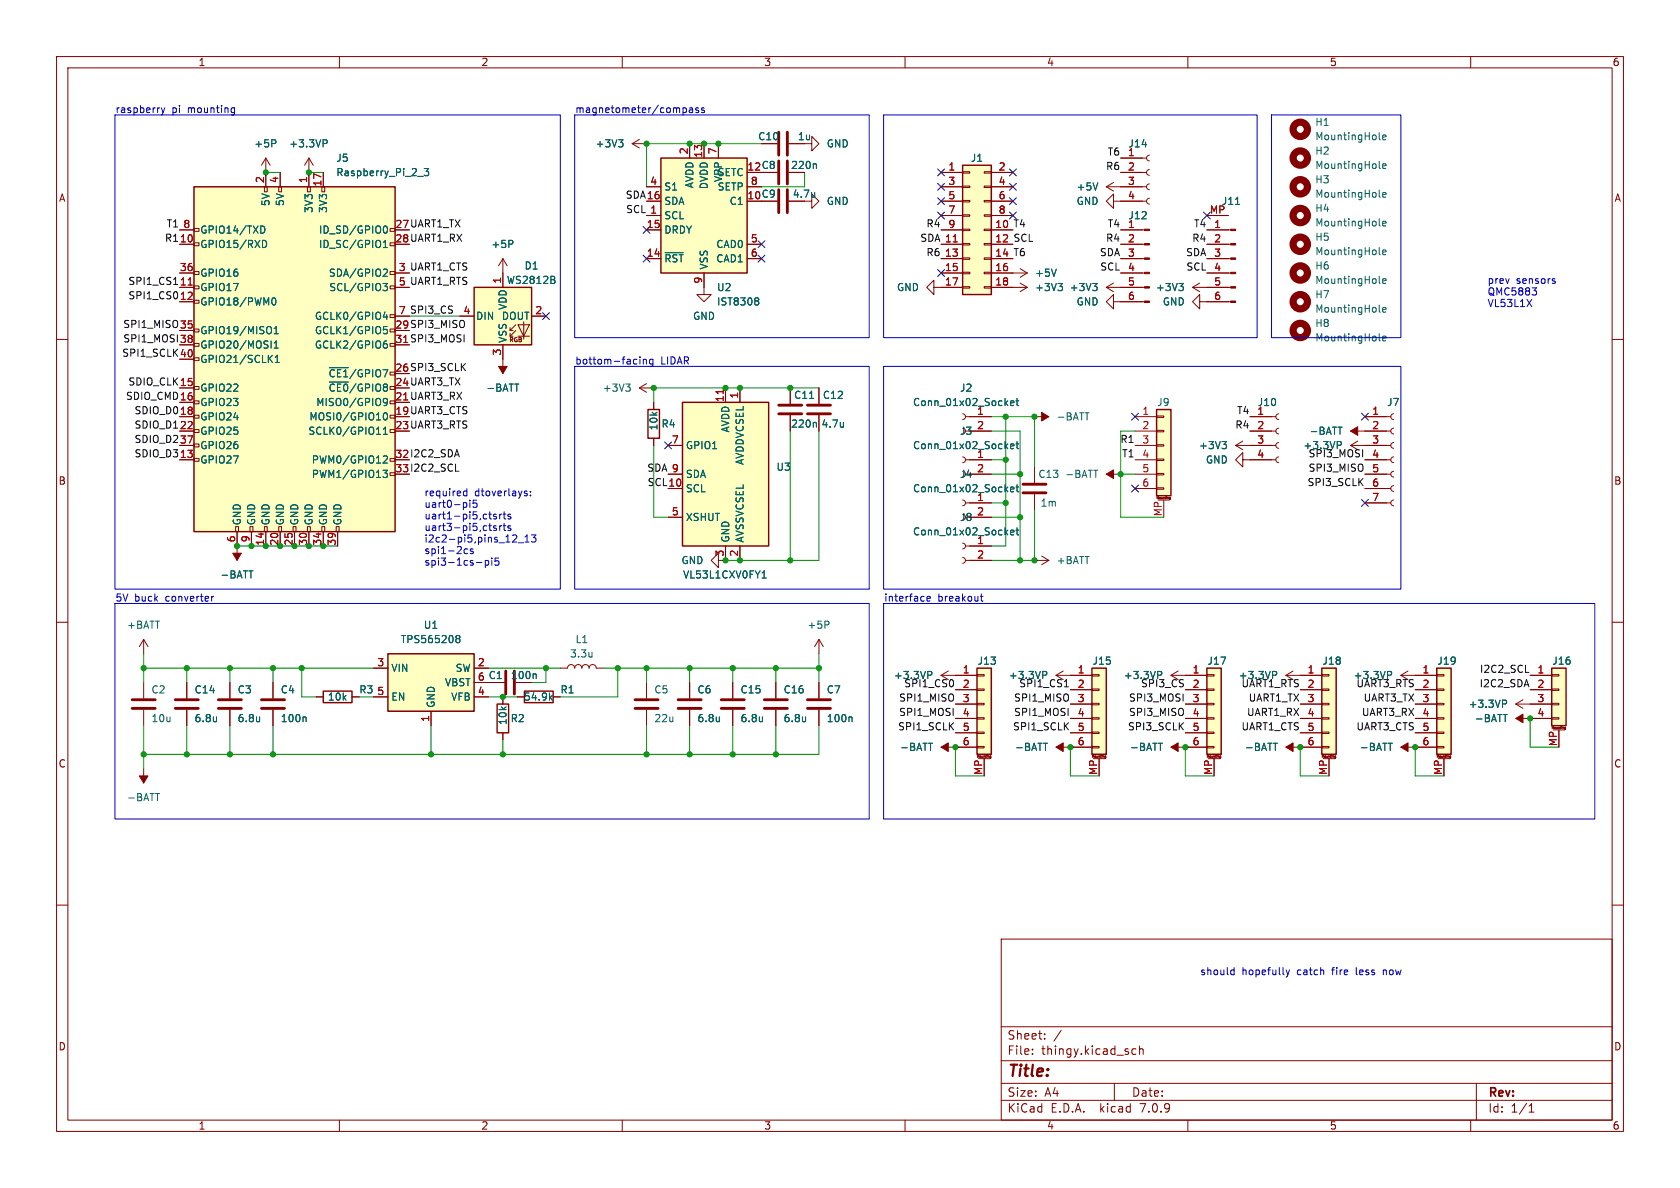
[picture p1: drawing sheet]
<svg xmlns="http://www.w3.org/2000/svg" width="297mm" height="210mm" viewBox="0 0 297 210" stroke-linecap="round" stroke-linejoin="round" font-family="sans-serif">
<g fill="none" stroke="#840000" stroke-width=".18">
<path d="M10 10h277v190h-277zM12 12h273v186h-273zM60 10v2M110 10v2M160 10v2M210 10v2M260 10v2M46.7 33h.5v.9h-.5zM47 27.9l-.8 1.3M47 27.9v5.1M47 27.9l.8 1.3M49.3 33h.5v.9h-.5z"/>
<path d="M49.5 30.5v2.5M54.4 33h.5v.9h-.5zM54.6 27.9v5.1M54.6 27.9l-.8 1.3M54.6 27.9l.8 1.3M56.9 33h.5v.9h-.5zM57.1 30.5v2.5M111.8 25.4l1.2 .8M111.8 25.4h2.5M113 24.6l-1.2 .8M114.3 33h2.5M114.3 38.1h2.5"/>
<path d="M114.3 35.6h2.5M121.9 25.4v2.5M124.5 25.4v2.5M127 25.4v2.5M132.1 33h2.5M134.6 35.6h2.8M134.6 30.5h2.8M139.4 35.6h4.1v-1.3l1.3 1.3-1.3 1.2v-1.2M139.4 25.4h4.1v-1.3l1.3 1.3-1.3 1.3v-1.3M166.4 33h3.8M166.4 38.1h3.8M166.4 35.6h3.8"/>
<path d="M166.4 30.5h3.8M170.2 38h1.2v.2h-1.2zM170.2 35.4h1.2v.3h-1.2zM170.2 32.9h1.2v.2h-1.2zM170.2 30.4h1.2v.2h-1.2zM174 38h1.3v.2h-1.3zM174 35.4h1.3v.3h-1.3zM174 32.9h1.3v.2h-1.3zM174 30.4h1.3v.2h-1.3zM175.3 33h3.8M175.3 38.1h3.8M175.3 35.6h3.8"/>
<path d="M175.3 30.5h3.8M195.6 33l1.2 .8M195.6 33h7.1M196.8 35.6v-1.3l-1.2 1.3 1.2 1.2v-1.2h5.9M196.8 32.3l-1.2 .7M198.1 30.5h4.6M198.1 27.9h4.6M203.2 35.1l-.3 .1-.2 .3 .1 .4 .4 .2M203.2 32.5l-.3 .1-.2 .4 .1 .4 .4 .1M203.2 30l-.3 .1-.2 .4 .1 .3 .4 .2M203.2 27.4l-.3 .2-.2 .3 .1 .4 .4 .1M213.4 38.1h3.8"/>
<path d="M10 60h2M31.7 40.6h2.6M31.7 43.2h2.6M31.7 50.8h2.6M31.7 53.3h2.6M31.7 48.3h2.6M31.7 58.4h2.6M34.3 58.2h.9v.5h-.9zM34.3 53.1h.9v.5h-.9zM34.3 50.5h.9v.6h-.9zM34.3 48h.9v.5h-.9zM34.3 42.9h.9v.5h-.9z"/>
<path d="M34.3 40.4h.9v.5h-.9zM69 58.2h.8v.5h-.8zM69 55.6h.8v.5h-.8zM69 50.5h.8v.6h-.8zM69 48h.8v.5h-.8zM69 42.9h.8v.5h-.8zM69 40.4h.8v.5h-.8zM69.8 50.8h2.6M69.8 48.3h2.6M69.8 55.9h2.6M81.3 55.9h2.5M88.9 45.7v5.1"/>
<path d="M88.9 45.7l-.8 1.3M88.9 45.7l.8 1.3M90.2 58.4h.5M90.2 59.4h.5M91.2 58.4l-1 1v-.5M91.2 57.4l-1 1v-.5M91.6 57.4h2l-1 2zM91.6 59.4h2M92.6 56.9v3M94 55.9h2.5M114.3 45.7h2.5M114.3 40.6h2.5"/>
<path d="M124.5 48.3v3.8h1.2l-1.2 1.2-1.3-1.2h1.3M132.1 45.7h2.5M132.1 43.2h2.5M165.1 50.8v-1.3l-1.3 1.3 1.3 1.3v-1.3h5.1M166.4 45.7h3.8M166.4 40.6h3.8M166.4 43.2h3.8M166.4 48.3h3.8M170.2 50.7h1.2v.2h-1.2zM170.2 48.1h1.2v.3h-1.2zM170.2 45.6h1.2v.2h-1.2zM170.2 43.1h1.2v.2h-1.2z"/>
<path d="M170.2 40.5h1.2v.3h-1.2zM174 50.7h1.3v.2h-1.3zM174 48.1h1.3v.3h-1.3zM174 45.6h1.3v.2h-1.3zM174 43.1h1.3v.2h-1.3zM174 40.5h1.3v.3h-1.3zM175.3 45.7h3.8M175.3 40.6h3.8M175.3 43.2h3.8M175.3 50.8h6.3M175.3 48.3h6.3M180.3 47.5l1.3 .8"/>
<path d="M180.3 50l1.3 .8M181.6 48.3l-1.3 .7M181.6 50.8l-1.3 .8M195.6 50.8h6.7M195.6 50.8l1.2 .8M196.8 53.3v-1.2l-1.2 1.2 1.2 1.3v-1.3h5.5M196.8 50l-1.2 .8M198.1 45.7h4.2M198.1 40.6h4.2M198.1 43.2h4.2M198.1 48.3h4.2M210.8 50.8h6.8"/>
<path d="M210.8 50.8l1.3 .8M212.1 53.3v-1.2l-1.3 1.2 1.3 1.3v-1.3h5.5M212.1 50l-1.3 .8M213.4 45.7h4.2M213.4 40.6h4.2M213.4 43.2h4.2M213.4 48.3h4.2M285 60h2M31.7 78.7h2.6M31.7 68.6h2.6M31.7 76.2h2.6M31.7 71.1h2.6"/>
<path d="M31.7 73.7h2.6M31.7 61h2.6M31.7 63.5h2.6M34.3 78.5h.9v.5h-.9zM34.3 75.9h.9v.6h-.9zM34.3 73.4h.9v.5h-.9zM34.3 70.9h.9v.5h-.9zM34.3 68.3h.9v.5h-.9zM34.3 63.2h.9v.6h-.9zM34.3 60.7h.9v.5h-.9zM69 75.9h.8v.6h-.8zM69 73.4h.8v.5h-.8z"/>
<path d="M69 70.9h.8v.5h-.8zM69 60.7h.8v.5h-.8zM88.9 61v5M113 68.6l1.3 .7M113 68.6h2.6M114.3 67.8l-1.3 .8M115.6 71.1v1.3M115.6 77.5v1.2M118.1 78.7h2.5M128.3 68.6v2.5M130.8 68.6v2.5M139.7 68.6v2.8"/>
<path d="M139.7 73.4v2.8M144.8 68.6v2.8M144.8 73.4v2.8M170.2 73.2l.3 .1 .2 .4-.2 .3-.3 .2M170.7 73.7h4.6M171.4 76.2h3.9M182.9 73.7h2.5M200.7 78.7h3.8M200.7 76.2h3.8M200.7 73.7h3.8M204.5 78.6h1.2v.3h-1.2zM204.5 76.1h1.2v.2h-1.2z"/>
<path d="M204.5 73.5h1.2v.3h-1.2zM218.4 78.7h7.2M218.4 78.7l1.3 .8M219.7 78l-1.3 .7M221 76.2h4.6M221 73.7h4.6M226.1 78.2l-.4 .2-.1 .3 .1 .4 .4 .1M226.1 75.7l-.4 .1-.1 .4 .1 .4 .4 .1M226.1 73.2l-.4 .1-.1 .3 .1 .4 .4 .2M238.8 78.7h7.1M238.8 76.2h7.1M238.8 78.7l1.2 .8"/>
<path d="M240 78l-1.2 .7M241.3 73.7h4.6M246.4 78.2l-.4 .2-.1 .3 .1 .4 .4 .1M246.4 75.7l-.4 .1-.1 .4 .1 .4 .4 .1M246.4 73.2l-.4 .1-.1 .3 .1 .4 .4 .2M31.7 81.3h2.6M34.3 81h.9v.5h-.9zM41.7 93.1h.5v.9h-.5zM41.9 94v5.1M44.2 93.1h.5v.9h-.5zM44.4 94v2.5M46.7 93.1h.5v.9h-.5z"/>
<path d="M47 94v2.5M49.3 93.1h.5v.9h-.5zM49.5 94v2.5M51.8 93.1h.5v.9h-.5zM52.1 94v2.5M54.4 93.1h.5v.9h-.5zM54.6 94v2.5M56.9 93.1h.5v.9h-.5zM57.1 94v2.5M59.4 93.1h.5v.9h-.5zM59.7 94v2.5M69 83.6h.8v.5h-.8z"/>
<path d="M69 81h.8v.5h-.8zM118.1 86.4h2.5M118.1 91.4h2.5M118.1 83.8h2.5M128.3 96.5v2.6h-1.3v1.2l-1.3-1.2 1.3-1.3v1.3M130.8 96.5v2.6M170.2 98.6l.3 .1 .2 .4-.2 .3-.3 .2M170.2 96l.3 .2 .2 .3-.2 .4-.3 .1M170.2 80.8l.3 .1 .2 .4-.2 .4-.3 .1M170.2 88.4l.3 .1 .2 .4-.2 .4-.3 .1M170.7 81.3h4.6M170.7 99.1h4.6"/>
<path d="M170.7 96.5h4.6M170.7 88.9h4.6M171.4 91.4h3.9M171.4 83.8h3.9M182.9 99.1h2.5M182.9 82.6v2.7M182.9 87.4v2.8M184.1 98.3l1.3 .8M185.4 99.1l-1.3 .7M195.6 83.8h2.5M200.7 86.4h3.8M200.7 83.8h3.8"/>
<path d="M200.7 81.3h3.8M204.5 86.2h1.2v.3h-1.2zM204.5 83.7h1.2v.2h-1.2zM204.5 81.2h1.2v.2h-1.2zM204.6 88.2v-.4l.1 .3 .1-.3v.4M204.7 88.4h2.1M205.7 88.4v3M206 87.8v.3M206.2 87.8h.1M206.3 87.8h-.1M206.7 88.1h.1M206.8 88.1l.1 .1"/>
<path d="M206.9 87.9v.3l-.1 .1M206.9 87.9h-.1l-.1 .2M219.7 81.3v-1.3l-1.3 1.3 1.3 1.3v-1.3h5.9M226.1 80.8l-.4 .1-.1 .4 .1 .3 .4 .2M241.3 86.4h4.6M241.3 83.8h4.6M241.3 81.3h4.6M241.3 88.9h4.6M246.4 88.4l-.4 .1-.1 .4 .1 .4 .4 .1M246.4 85.9l-.4 .1-.1 .3 .1 .4 .4 .2M246.4 83.3l-.4 .1-.1 .4 .1 .4 .4 .1M246.4 80.8l-.4 .1-.1 .4 .1 .3 .4 .2"/>
<path d="M10 110h2M25.4 113v2.6M25.4 113l-.8 1.3M25.4 113l.8 1.3M66 118.1h2.6M83.8 118.1h2.6M99.1 118.1h1.2a.64 .64 0 0 1 .7-.6 .64 .64 0 0 1 .6 .6 .64 .64 0 0 1 .6-.6 .64 .64 0 0 1 .7 .6 .64 .64 0 0 1 .6-.6 .64 .64 0 0 1 .6 .6 .64 .64 0 0 1 .7-.6 .64 .64 0 0 1 .6 .6h1.3M144.8 113v2.6M144.8 113l-.8 1.3M144.8 113l.7 1.3M166.4 119.4h6.3M166.4 119.4l1.2 .7"/>
<path d="M167.6 118.6l-1.2 .8M172.7 119.3h1.3v.2h-1.3zM186.7 119.4h6.3M186.7 119.4l1.3 .7M188 118.6l-1.3 .8M193 119.3h1.3v.2h-1.3zM207 119.4h6.4M207 119.4l1.3 .7M208.3 118.6l-1.3 .8M213.4 119.3h1.2v.2h-1.2zM227.3 119.4l1.3 .7M227.3 119.4h6.4"/>
<path d="M228.6 118.6l-1.3 .8M233.7 119.3h1.2v.2h-1.2zM247.6 119.4h6.4M247.6 119.4l1.3 .7M248.9 118.6l-1.3 .8M254 119.3h1.3v.2h-1.3zM270.5 119.4h3.8M274.3 119.3h1.3v.2h-1.3zM285 110h2M25.4 120.7v2.7M25.4 125.5v2.8M25.4 135.9v2.5"/>
<path d="M33 120.7v2.7M33 125.5v2.8M40.6 120.7v2.7M40.6 125.5v2.8M48.3 120.7v2.7M48.3 125.5v2.8M55.9 123.2h1.2M62.2 123.2h1.3M66 123.2h2.6M76.2 125.7v2.6M83.8 120.7h5.4M83.8 123.2h2.6"/>
<path d="M88.9 123.2v1.3M88.9 129.5v1.3M91.4 123.2h1.3M97.8 123.2h1.3M114.3 120.7v2.7M114.3 125.5v2.8M121.9 120.7v2.7M121.9 125.5v2.8M129.5 120.7v2.7M129.5 125.5v2.8M137.2 120.7v2.7M137.2 125.5v2.8"/>
<path d="M144.8 120.7v2.7M144.8 125.5v2.8M166.4 132.1h6.3M168.9 121.9h3.8M168.9 124.5h3.8M168.9 127h3.8M168.9 129.5h3.8M172.7 132h1.3v.2h-1.3zM172.7 129.4h1.3v.3h-1.3zM172.7 126.9h1.3v.2h-1.3zM172.7 124.3h1.3v.3h-1.3zM172.7 121.8h1.3v.2h-1.3z"/>
<path d="M172.8 133.9v-.4l.1 .3 .2-.3v.4M173 134.1h2M174 134.1v3.1M174.3 133.5v.3M174.5 133.5v.1M174.5 133.5h.1M175 133.9v-.2l.2-.1v.4M175 134h.1M175 133.9h.1M175 133.9h.2M175.2 134h-.1M186.7 132.1h6.3"/>
<path d="M189.2 121.9h3.8M189.2 124.5h3.8M189.2 127h3.8M189.2 129.5h3.8M193 132h1.3v.2h-1.3zM193 129.4h1.3v.3h-1.3zM193 126.9h1.3v.2h-1.3zM193 124.3h1.3v.3h-1.3zM193 121.8h1.3v.2h-1.3zM193.1 133.9v-.4l.1 .3 .2-.3v.4M193.3 134.1h2M194.3 134.1v3.1"/>
<path d="M194.6 133.5v.3M194.8 133.5h.1M195.3 134h.1M195.3 133.9h.1M195.4 133.9h.1M195.5 134h-.1M195.5 133.6l-.2 .1v.2M195.5 133.6v.1M195.5 134h.1M195.5 133.6v.4M207 132.1h6.4M209.5 121.9h3.9"/>
<path d="M209.5 124.5h3.9M209.5 127h3.9M209.5 129.5h3.9M213.4 132h1.2v.2h-1.2zM213.4 129.4h1.2v.3h-1.2zM213.4 126.9h1.2v.2h-1.2zM213.4 124.3h1.2v.3h-1.2zM213.4 121.8h1.2v.2h-1.2zM213.4 133.9v-.4l.2 .3 .1-.3v.4M213.6 134.1h2M214.6 134.1v3.1M214.9 133.5v.3"/>
<path d="M215.1 133.5h.1M215.8 133.9h-.1v-.2l.1-.1v.4h-.1M227.3 132.1h6.4M229.9 121.9h3.8M229.9 124.5h3.8M229.9 127h3.8M229.9 129.5h3.8M233.7 132h1.2v.2h-1.2zM233.7 129.4h1.2v.3h-1.2zM233.7 126.9h1.2v.2h-1.2zM233.7 124.3h1.2v.3h-1.2zM233.7 121.8h1.2v.2h-1.2z"/>
<path d="M233.8 133.9v-.4l.1 .3 .1-.3v.4M233.9 134.1h2.1M234.9 134.1v3.1M235.2 133.5v.3M235.4 133.5h.1M236 134h.1M236 133.7v.2h.1M236 133.6l.1 .1v.3M236 133.6v.1M236.1 134h.1M247.6 132.1h6.4M250.2 121.9h3.8"/>
<path d="M250.2 124.5h3.8M250.2 127h3.8M250.2 129.5h3.8M254 132h1.3v.2h-1.3zM254 129.4h1.3v.3h-1.3zM254 126.9h1.3v.2h-1.3zM254 124.3h1.3v.3h-1.3zM254 121.8h1.3v.2h-1.3zM254.1 133.9v-.4l.1 .3 .1-.3v.4M254.3 134.1h2M255.3 134.1v3.1M255.6 133.5v.3"/>
<path d="M255.8 133.5v.1M255.8 133.5h.1M256.3 134h.1M256.3 133.9v-.2h.2l-.1 .3M256.3 133.9h.1M256.3 133.9h.2M256.4 134h.1M268 124.5h6.3M268 127h6.3M268 124.5l1.2 .7M269.2 123.7l-1.2 .8M270.5 121.9h3.8"/>
<path d="M274.3 126.9h1.3v.2h-1.3zM274.3 124.3h1.3v.3h-1.3zM274.3 121.8h1.3v.2h-1.3zM274.4 128.8v-.4l.1 .3 .2-.3v.4M274.6 129h2M275.6 129v3.1M275.9 128.4v.4M276.1 128.4h.1M276.1 128.4v.1M276.6 128.9h.1M276.6 128.8h.1M276.6 128.8h.2"/>
<path d="M276.7 128.6h-.1v.2M276.7 128.6h.1M276.8 128.9h-.1M276.8 128.6v.3M10 160h2M285 160h2M177 166h108v32h-108zM60 198v2M110 198v2M160 198v2M177 194.5h108M177 191.5h108"/>
<path d="M177 187.5h108M177 181.5h108M182.5 186.3v.1M182.5 185.5v.1M184.7 183.6v.1M184.7 182.8v.1M187.6 182.1l-1.3 2M197 191.5v3M200.1 186.1l.3 .3 .4-.1M200.8 185.5l-.4-.1-.3 .3M201.5 185.5l.2-.1 .3 .1 .1 .9M201.5 184.9v1.5"/>
<path d="M210 198v2M260 198v2M261 191.5v6.5M270.3 196.6h.9M270.3 195.5l.4-.4v1.5"/>
</g>
<g fill="#840000" stroke="#840000" stroke-width=".18">
<path d="M88.1 64.8h1.6l-.8 1.2z"/>
<path d="M227.3 132.1l1.3-.8v1.5z"/>
<path d="M238.8 76.2l1.2-.8v1.6z"/>
<path d="M217.6 53.2h.8v.3h-.8z"/>
<path d="M217.6 50.7h.8v.2h-.8z"/>
<path d="M217.6 48.1h.8v.3h-.8z"/>
<path d="M217.6 45.6h.8v.2h-.8z"/>
<path d="M217.6 43.1h.8v.2h-.8z"/>
<path d="M217.6 40.5h.8v.3h-.8z"/>
<path d="M207 132.1l1.3-.8v1.5z"/>
<path d="M186.7 132.1l1.3-.8v1.5z"/>
<path d="M166.4 132.1l1.2-.8v1.5z"/>
<path d="M24.6 137.2h1.6l-.8 1.2z"/>
<path d="M247.6 132.1l1.3-.8v1.5z"/>
<path d="M202.3 53.2h.9v.3h-.9z"/>
<path d="M202.3 50.7h.9v.2h-.9z"/>
<path d="M202.3 48.1h.9v.3h-.9z"/>
<path d="M202.3 45.6h.9v.2h-.9z"/>
<path d="M202.3 43.1h.9v.2h-.9z"/>
<path d="M202.3 40.5h.9v.3h-.9z"/>
<path d="M195.6 83.8l1.2-.7v1.5z"/>
<path d="M184.1 72.9l1.3 .8-1.3 .7z"/>
<path d="M41.1 97.8h1.6l-.8 1.3z"/>
<path d="M268 127l1.2-.8v1.6z"/>
</g>
<g fill="none" stroke="#006464" stroke-width=".18">
<path d="M46.1 39.9a.64 .64 0 0 1 .7 .7 .64 .64 0 0 1-.7 .6M48.5 24.7l.3 .3-.1 .3-.2 .1M57.1 24.7h.5l.2 .3-.1 .3-.6 .1M73.8 31.2h1M75 29.8h.8l-.4 .5 .3 .1v.5l-.2 .2-.5-.2M109.4 24.7h.7l-.4 .5M109.9 25.2l.2 .2v.3l-.2 .3M144 34v.9M144 34.7v.1M144.1 28.9l.2 .2v.7M194.1 32.3l-.4 1.3M218.4 36.1h.8"/>
<path d="M243.8 39.8l.2 .1M243.8 29.6l.2 .2M243.8 34.7l.2 .2M243.8 24.5l.2 .2M244.4 39.5l.6-.1v-.2l-.4-.1-.2 .2 .1 .6h.5M244.4 29.4l.6-.2v-.2l-.4-.1-.2 .2 .1 .6h.5M244.4 24.3l.6-.1v-.3h-.4l-.2 .1 .1 .6h.5M244.4 34.4l.6-.1v-.2l-.4-.1-.2 .2 .1 .6h.5M46.4 42.5a.64 .64 0 0 1 .7 .6 .64 .64 0 0 1-.7 .7M47.9 57.9v.9M48 53.1l.2-.3 .1-.2a.68 .68 0 0 1 .5 .7 .68 .68 0 0 1-.5 .6l-.1-.1-.2-.4M48.5 59h.7"/>
<path d="M48.5 58.1l.3-.4v1.3M67.7 50.1h.8l-.4 .5 .3 .1 .1 .4-.2 .3h-.4M67.8 43.8h.7M67.8 42.9l.3-.4v1.3M67.9 40l.2-.1a.68 .68 0 0 1 .4 .7 .68 .68 0 0 1-.4 .6h-.2M67.9 47.6h.5l.1 .3-.8 .9h.8M68.1 55.1l-.3 .9h.8M68.4 55.6v.9M68.4 57.7h-.6v.6l.1-.1 .5 .1 .1 .2-.1 .4-.1 .1-.5-.1M90.4 42.5l.3 .2-.1 .3-.2 .2M98 49.5l.1 .2-.1 .3M98 49v.3"/>
<path d="M117.6 44.7h3.2M133.7 52.6h.2l.2 .3-.2 .3M133.7 53.2h.2M133.9 53.2l.2 .2v.3l-.1 .2h-.3M186.7 47.6l-.4 1.2M187 50.1h.8l-.4 .5M187.6 50.6l.2 .2v.3l-.2 .3M193.2 50.1h.8l-.5 .5M193.7 50.6l.3 .2v.3l-.3 .3M208.4 50.1h.8l-.4 .5M209 50.6l.2 .2v.3l-.2 .3M243.8 55l.2 .2"/>
<path d="M243.8 44.8l.2 .2M243.8 49.9l.2 .2M244.4 59.8l.6-.1v-.2l-.4-.1-.2 .2 .1 .6h.5M244.4 49.7l.6-.1v-.3h-.4l-.2 .1 .1 .6h.5M244.4 44.6l.6-.1v-.3h-.4l-.2 .2 .1 .6h.5M244.4 54.8l.6-.2v-.2l-.4-.1-.2 .2 .1 .6h.5M47.6 63.4l.6 .7M48.2 62.8l-.8 .7M48.5 61.5h.7M48.5 60.6l.3-.3v1.2M48.7 64.1h.7M48.7 63.2l.3-.4v1.3"/>
<path d="M58.2 67.5h3.4M58.2 65h3.4M66.6 76.8h.7M67.8 61l.2-.2h.4l.1 .2v.3l-.2 .2h-.4l-.1-.2M67.8 76.8h.7M67.8 75.9l.3-.4v1.3M67.9 73.1l.2-.1a.68 .68 0 0 1 .4 .6 .68 .68 0 0 1-.4 .6l-.2-.1-.1-.3zM68.4 60.3h-.4l-.2 .5M68.5 71l-.2 .2h-.4l-.1-.2 .1-.5 .4-.1 .1 .2a.84 .84 0 0 1-.3 1.1h-.2M91 67.9h.7M110.6 67.9h.8l-.4 .5M111.2 68.4l.2 .2v.3l-.2 .3"/>
<path d="M143.1 70.4h.7M144.1 74.7l.2 .1v.7M149.1 74.7v.8M149.1 75.4h-.1M178.6 71.3l.7-.1-.1-.3h-.4l-.2 .1 .1 .6h.5M178.6 78.9l.7-.1-.1-.3h-.4l-.2 .2 .1 .6h.5M179.6 78.5h.5M179.6 70.9h.5M179.8 70.4v1.1l.3 .2M179.8 78v1.1l.3 .2M191.8 73h.7M216 78h.8l-.4 .5"/>
<path d="M216.6 78.5l.2 .3v.3l-.2 .2M236.4 78h.5l.2 .3-.1 .4h-.6M236.5 75.5h.8M243.8 60.1l.2 .2M67.7 83.1h.8l-.4 .5 .3 .1v.6l-.1 .1-.5-.1M67.8 80.7l.5-.1 .2 .4-.8 .9h.8M178.6 94.1l.7-.1-.1-.2-.4-.1-.2 .2 .1 .6h.5M178.6 86.5l.7-.1-.1-.2-.4-.1-.2 .2 .1 .6h.5M179.6 93.7h.5M179.6 86.1h.5M179.8 93.3v1.1l.3 .2M179.8 85.7v1.1l.3 .1"/>
<path d="M193.4 83.1h.7M44 100.9h.7M80.6 112.6l.2-.3 .4 .1 .1 .2-.2 .3M80.6 112.6l.2 .3M80.8 112.9h.3M80.8 112.9l-.2 .2M81.1 112.9l.2 .2-.1 .4-.4 .1-.2-.2M94.6 119.1l.2 .2v.7M104.7 115.3v.8M104.7 116l-.1 .1M134.7 102.2h.8M134.9 101.2l.2-.3v1.3"/>
<path d="M146.3 109.8l.3 .2-.1 .3-.2 .2M164 118.7h.5l.2 .2-.1 .4-.6 .1M184.3 118.7h.5l.3 .2-.2 .4-.6 .1M204.7 118.7h.4l.3 .2-.1 .4-.6 .1M225 118.7h.5l.2 .2-.1 .4-.6 .1M245.3 118.7h.5l.2 .2-.1 .4-.6 .1M38.3 126.7v.9M38.3 127.5h-.1M45.9 126.7v.9M45.9 127.5h-.1M53.9 126.7l.2 .2v.7M97.3 123.3l.3 .5"/>
<path d="M97.6 122.9l-.4 .5M127.2 126.7v.9M127.2 127.5h-.1M134.8 126.7v.9M134.8 127.5h-.1M142.4 126.7v.9M142.4 127.5h.1M150.5 126.7l.1 .2v.7M164.1 131.4h.8M184.5 131.4h.7M204.8 131.4h.7M225.1 131.4h.7"/>
<path d="M245.4 131.4h.7M265.6 123.8h.5l.2 .2-.1 .4h-.6M265.7 126.3h.8M27.5 140.3h.7"/>
</g>
<g fill="#ffffc2" stroke="#ffffc2" stroke-width=".18">
<path d="M120.6 71.1h15.3v25.4h-15.3z"/>
<path d="M116.8 27.9h15.3v20.4h-15.3z"/>
<path d="M34.3 33h35.5v61h-35.5z"/>
<path d="M172.7 118.1h2.6v15.3h-2.6z"/>
<path d="M193 118.1h2.6v15.3h-2.6z"/>
<path d="M213.4 118.1h2.5v15.3h-2.5z"/>
<path d="M83.8 50.8h10.2v10.2h-10.2z"/>
<path d="M68.6 115.6h15.2v10.1h-15.2z"/>
<path d="M233.7 118.1h2.5v15.3h-2.5z"/>
<path d="M274.3 118.1h2.6v10.2h-2.6z"/>
<path d="M204.5 72.4h2.5v15.2h-2.5z"/>
<path d="M254 118.1h2.5v15.3h-2.5z"/>
<path d="M170.2 29.2h5.1v22.9h-5.1z"/>
</g>
<g fill="none" stroke="#840000" stroke-width=".25">
<path d="M34.3 33h35.5v61h-35.5zM116.8 27.9h15.3v20.4h-15.3zM170.2 29.2h5.1v22.9h-5.1zM83.8 50.8h10.2v10.2h-10.2zM114.6 72.4h2v5.1h-2zM120.6 71.1h15.3v25.4h-15.3zM204.5 72.4h2.5v15.2h-2.5zM68.6 115.6h15.2v10.1h-15.2zM172.7 118.1h2.6v15.3h-2.6zM193 118.1h2.6v15.3h-2.6zM213.4 118.1h2.5v15.3h-2.5zM233.7 118.1h2.5v15.3h-2.5z"/>
<path d="M254 118.1h2.5v15.3h-2.5zM274.3 118.1h2.6v10.2h-2.6zM57.1 122.2h5.1v2h-5.1zM87.9 124.5h2v5h-2zM92.7 122.2h5.1v2h-5.1z"/>
</g>
<path d="M33.3 50.4h.7M168.5 42.8h.7M127.9 68.9v.7" fill="none" stroke="#a90000" stroke-width=".18"/>
<g fill="none" stroke="#840000" stroke-width=".51">
<path d="M137.7 23.4v4M137.7 28.4v4.1M137.7 33.5v4.1M139.2 23.4v4M139.2 28.4v4.1M139.2 33.5v4.1M137.7 73.2h4M137.7 71.6h4M142.7 73.2h4.1M142.7 71.6h4.1M180.8 87.1h4.1M180.8 85.6h4.1"/>
<path d="M89.4 118.6v4.1M90.9 118.6v4.1M23.4 125.2h4M23.4 123.7h4M31 125.2h4.1M31 123.7h4.1M38.6 125.2h4.1M38.6 123.7h4.1M46.2 125.2h4.1M46.2 123.7h4.1M112.3 125.2h4M112.3 123.7h4"/>
<path d="M119.9 125.2h4.1M119.9 123.7h4.1M127.5 125.2h4.1M127.5 123.7h4.1M135.1 125.2h4.1M135.1 123.7h4.1M142.7 125.2h4.1M142.7 123.7h4.1"/>
</g>
<g fill="none" stroke="#840000" stroke-width="1.3">
<circle cx="229.9" cy="22.9" r="1.27"/>
<circle cx="229.9" cy="38.1" r="1.27"/>
<circle cx="229.9" cy="33" r="1.27"/>
<circle cx="229.9" cy="27.9" r="1.27"/>
<circle cx="229.9" cy="43.2" r="1.27"/>
<circle cx="229.9" cy="48.3" r="1.27"/>
<circle cx="229.9" cy="58.4" r="1.27"/>
<circle cx="229.9" cy="53.3" r="1.27"/>
</g>
<path d="M30.7 50.3h.7M80.5 83.3h.6M269.7 118.9h.6M168.5 120.4v.8M188.2 121.4h.7" fill="none" stroke="#0f0f0f" stroke-width=".18"/>
<g fill="none" stroke="#0000c2" stroke-width=".18">
<path d="M28.5 19.1l.3 .8M28.8 19.9l-.3 .4M29.1 19.1l-.3 .8M41 19.8h.5M41 19.1h.5M41.5 19.1v1l-.2 .2h-.3M121.1 19.1l.3 .2v.4l-.3 .2M121.9 19.1h.5v.8M122.4 19.4h-.4l-.2 .2 .2 .3 .4-.1M123.5 19.1h-.3l-.2 .1v.2l.5 .1v.3h-.5M124.5 19.1h-.3l-.2 .1 .1 .2 .4 .1v.3h-.5M20.3 20.3h78.8v83.8h-78.8z"/>
<path d="M101.6 20.3h52.1v39.4h-52.1zM156.2 20.3h66v39.4h-66zM224.8 20.3h22.8v39.4h-22.8zM269.9 52.9l.9 1.3M270.8 52.9l-.9 1.3M271.4 51.4l.2 .2v.3l-.2 .3M271.6 50.9l-.4 .5M274.8 49.7l.2 .2-.2 .2M274.8 49.3h.1M101.6 64.8h52.1v39.3h-52.1zM113.1 63.1v.1M113.1 63.5v.9"/>
<path d="M113.7 63.5v.9M113.7 63.6l.2-.1 .3 .1 .1 .8M115.4 63.6l-.3-.1-.3 .3 .1 .5h.5M115.4 63.5v1l-.2 .3-.3-.1M156.2 64.8h91.4v39.3h-91.4zM81.9 87.4l.3 .2h.3M82 97.6l.3 .3 .4-.1M82.4 88.9l.1 .2-.1 .5M82.5 86.4v1.2M82.5 86.9l-.3-.1-.3 .2M82.7 97.1l-.4-.1-.3 .3M83.1 88.4v.1"/>
<path d="M83.1 88.8v.9M83.6 97.1l-.3-.1-.2 .2 .1 .2 .4 .1v.3h-.5M83.7 88.4l-.1 .6 .2-.1 .4 .1 .1 .5-.2 .2-.5-.1M84.2 99.4h1M85.8 99.1v1.2M85.8 99.1h.4l.2 .2-.1 .6h-.5M86.9 98.6v.2M86.9 99.1v.8M87.7 91l-.3-.1-.2 .2 .1 .2 .4 .1v.3h-.5M87.7 93l-.3-.1-.2 .2 .1 .2 .4 .1v.3h-.5M88.2 98.6h-.7v.7l.2-.2 .4 .1 .1 .2v.4l-.2 .1-.5-.1M88.3 90.9v.8"/>
<path d="M88.3 92.9v.9M88.7 92.9l-.4 .3M88.7 90.9l-.4 .2M88.9 90.9h.5M88.9 92.9h.5M89.1 90.5v1.1l.3 .1M89.1 92.5v1.1l.3 .2M90.3 91l-.3-.1-.2 .2v.2l.5 .1v.3h-.5M90.3 93l-.3-.1-.2 .2v.2l.5 .1v.3h-.5M90.6 95.8h.8M91.3 94.7v.4M91.6 95.9h1"/>
<path d="M92.8 95.8h.7M92.8 94.9l.4-.3v1.2M92.9 87.2l.3 .1v.2l-.1 .1h-.3M92.9 86.8l.3 .1M93.8 87.5v.1M93.8 86.9v.1M94 94.6h.7l-.4 .4 .4 .2v.5l-.2 .1-.5-.1M20.3 106.7h133.4v38.1h-133.4zM37.4 105.4v.9M37.8 105.4l-.4 .3M156.2 106.7h125.7v38.1h-125.7zM163.9 105.8l.6-.1-.1-.2-.3-.1-.2 .2v.6h.5"/>
<path d="M173.3 105.4h.5M173.5 105v1.1l.3 .2M217.8 171.5h.4M218.2 171v1.3M218.2 172.2l-.4 .1M227.4 171.5l.3 .8M227.7 172.3l-.3 .4M228 171.5l-.3 .8M244.5 171.5v.8M244.7 171.5l-.2 .1"/>
</g>
<g fill="none" stroke="#009600" stroke-width=".18">
<path d="M47 30.5h2.5M54.6 30.5h2.5M134.6 25.4h-20.3v7.6M142.2 30.5v2.5h-7.6M72.4 55.9h8.9M115.6 78.7v12.7h2.5M139.7 76.2v22.9M144.8 76.2v22.9h-16.5M144.8 68.6h-29.2v2.5M175.3 76.2h5v22.9M175.3 73.7h7.6v8.9M177.8 73.7v22.8h-2.5"/>
<path d="M200.7 76.2h-2.6v15.2h7.6M41.9 96.5h17.8M175.3 88.9h2.5M175.3 91.4h5M175.3 83.8h5M175.3 81.3h2.5M182.9 90.2v8.9h-7.6M198.1 83.8h2.6M25.4 118.1h40.6M25.4 115.6v5.1M33 118.1v2.6M40.6 118.1v2.6"/>
<path d="M48.3 118.1v2.6M53.3 118.1v5.1h2.6M86.4 118.1h12.7M96.5 118.1v2.6h-2.5M106.7 118.1h38.1M109.2 118.1v5.1h-10.1M114.3 118.1v2.6M121.9 118.1v2.6M129.5 118.1v2.6M137.2 118.1v2.6M144.8 115.6v5.1M25.4 128.3v7.6"/>
<path d="M33 128.3v5.1M40.6 128.3v5.1M48.3 128.3v5.1M76.2 128.3v5.1M86.4 123.2h5M88.9 130.8v2.6M114.3 128.3v5.1M121.9 128.3v5.1M129.5 128.3v5.1M137.2 128.3v5.1M144.8 128.3v5.1h-119.4M168.9 132.1v5.1h5.1"/>
<path d="M189.2 132.1v5.1h5.1M209.5 132.1v5.1h5.1M229.9 132.1v5.1h5M250.2 132.1v5.1h5.1M270.5 127v5.1h5.1"/>
</g>
<g fill="none" stroke="#000084" stroke-width=".18">
<path d="M165.8 29.9l1.2 1.2M165.8 32.4l1.2 1.2M165.8 35l1.2 1.2M165.8 37.5l1.2 1.2M167 29.9l-1.2 1.2M167 32.4l-1.2 1.2M167 35l-1.2 1.2M167 37.5l-1.2 1.2M178.5 37.5l1.2 1.2M178.5 32.4l1.2 1.2M178.5 29.9l1.2 1.2M178.5 35l1.2 1.2"/>
<path d="M179.7 35l-1.2 1.2M179.7 37.5l-1.2 1.2M179.7 32.4l-1.2 1.2M179.7 29.9l-1.2 1.2M212.8 37.5l1.2 1.2M214 37.5l-1.2 1.2M95.9 55.3l1.2 1.2M97.1 55.3l-1.2 1.2M113.7 45.1l1.2 1.2M113.7 40l1.2 1.2M114.9 45.1l-1.2 1.2M114.9 40l-1.2 1.2"/>
<path d="M134 42.6l1.2 1.2M134 45.1l1.2 1.2M135.2 42.6l-1.2 1.2M135.2 45.1l-1.2 1.2M165.8 47.7l1.2 1.2M167 47.7l-1.2 1.2M117.5 78.1l1.2 1.2M118.7 78.1l-1.2 1.2M200.1 73.1l1.2 1.2M201.3 73.1l-1.2 1.2M240.7 73.1l1.2 1.2M241.9 73.1l-1.2 1.2"/>
<path d="M200.1 85.8l1.2 1.2M201.3 85.8l-1.2 1.2M240.7 88.3l1.2 1.2M241.9 88.3l-1.2 1.2"/>
</g>
<g fill="#009600" stroke="#009600" stroke-width=".18">
<circle cx="57.1" cy="96.5" r=".46"/>
<circle cx="52.1" cy="96.5" r=".46"/>
<circle cx="54.6" cy="96.5" r=".46"/>
<circle cx="48.3" cy="118.1" r=".46"/>
<circle cx="53.3" cy="118.1" r=".46"/>
<circle cx="54.6" cy="30.5" r=".46"/>
<circle cx="47" cy="30.5" r=".46"/>
<circle cx="76.2" cy="133.4" r=".46"/>
<circle cx="33" cy="133.4" r=".46"/>
<circle cx="40.6" cy="133.4" r=".46"/>
<circle cx="25.4" cy="133.4" r=".46"/>
<circle cx="48.3" cy="133.4" r=".46"/>
<circle cx="33" cy="118.1" r=".46"/>
<circle cx="40.6" cy="118.1" r=".46"/>
<circle cx="47" cy="96.5" r=".46"/>
<circle cx="44.4" cy="96.5" r=".46"/>
<circle cx="49.5" cy="96.5" r=".46"/>
<circle cx="41.9" cy="96.5" r=".46"/>
<circle cx="25.4" cy="118.1" r=".46"/>
<circle cx="109.2" cy="118.1" r=".46"/>
<circle cx="114.3" cy="118.1" r=".46"/>
<circle cx="96.5" cy="118.1" r=".46"/>
<circle cx="114.3" cy="133.4" r=".46"/>
<circle cx="88.9" cy="133.4" r=".46"/>
<circle cx="88.9" cy="123.2" r=".46"/>
<circle cx="198.1" cy="83.8" r=".46"/>
<circle cx="250.2" cy="132.1" r=".46"/>
<circle cx="189.2" cy="132.1" r=".46"/>
<circle cx="229.9" cy="132.1" r=".46"/>
<circle cx="209.5" cy="132.1" r=".46"/>
<circle cx="270.5" cy="127" r=".46"/>
<circle cx="180.3" cy="91.4" r=".46"/>
<circle cx="177.8" cy="81.3" r=".46"/>
<circle cx="177.8" cy="88.9" r=".46"/>
<circle cx="180.3" cy="99.1" r=".46"/>
<circle cx="182.9" cy="99.1" r=".46"/>
<circle cx="129.5" cy="133.4" r=".46"/>
<circle cx="137.2" cy="133.4" r=".46"/>
<circle cx="121.9" cy="118.1" r=".46"/>
<circle cx="129.5" cy="118.1" r=".46"/>
<circle cx="121.9" cy="133.4" r=".46"/>
<circle cx="137.2" cy="118.1" r=".46"/>
<circle cx="144.8" cy="118.1" r=".46"/>
<circle cx="168.9" cy="132.1" r=".46"/>
<circle cx="114.3" cy="25.4" r=".46"/>
<circle cx="121.9" cy="25.4" r=".46"/>
<circle cx="127" cy="25.4" r=".46"/>
<circle cx="124.5" cy="25.4" r=".46"/>
<circle cx="139.7" cy="68.6" r=".46"/>
<circle cx="130.8" cy="68.6" r=".46"/>
<circle cx="128.3" cy="68.6" r=".46"/>
<circle cx="115.6" cy="68.6" r=".46"/>
<circle cx="139.7" cy="99.1" r=".46"/>
<circle cx="130.8" cy="99.1" r=".46"/>
<circle cx="128.3" cy="99.1" r=".46"/>
<circle cx="177.8" cy="73.7" r=".46"/>
<circle cx="180.3" cy="83.8" r=".46"/>
<circle cx="182.9" cy="73.7" r=".46"/>
</g>
<text font-size="2.8" fill="#840000" x="178" y="190.9">Title:</text>
<g font-size="2.1" fill="#840000">
<text x="178" y="184">Sheet:</text>
<text x="178" y="186.7">File:</text>
<text x="184.1" y="186.7">thingy.kicad_sch</text>
<text x="178" y="196.9">KiCad</text>
<text x="178" y="194.1">Size:</text>
<text x="184.7" y="194.1">A4</text>
<text x="185.7" y="196.9">E.D.A.</text>
<text x="194.6" y="196.9">kicad</text>
<text x="200" y="194.1">Date:</text>
<text x="201.8" y="196.9">7.0.9</text>
<text x="263" y="194.3">Rev:</text>
<text x="263" y="196.9">Id:</text>
<text x="267.1" y="196.9">1/1</text>
</g>
<g font-size="1.8" fill="#840000">
<text x="35" y="11.9">1</text>
<text x="85" y="11.9">2</text>
<text x="135" y="11.9">3</text>
<text x="185" y="11.9">4</text>
<text x="235" y="11.9">5</text>
<text x="285" y="11.9">6</text>
<text x="133.9" y="25">C10</text>
<text x="10.3" y="35.9">A</text>
<text x="139.7" y="30.1">220n</text>
<text x="285.3" y="35.9">A</text>
<text x="69.8" y="40.4">27 UART1_TX</text>
<text x="69.8" y="42.9">28 UART1_RX</text>
<text x="69.8" y="58.2">29 SPI3_MISO</text>
<text x="69.8" y="65.8">26 SPI3_SCLK</text>
<text x="69.8" y="68.3">24 UART3_TX</text>
<text x="69.8" y="73.4">19 UART3_CTS</text>
<text x="69.8" y="75.9">23 UART3_RTS</text>
<text x="69.8" y="81">32 I2C2_SDA</text>
<text x="69.8" y="83.6">33 I2C2_SCL</text>
<text x="10.3" y="85.9">B</text>
<text x="285.3" y="85.9">B</text>
<text x="90.2" y="120.2">100n</text>
<text x="10.3" y="135.9">C</text>
<text x="285.3" y="135.9">C</text>
<text x="10.3" y="185.9">D</text>
<text x="285.3" y="185.9">D</text>
<text x="35" y="199.9">1</text>
<text x="85" y="199.9">2</text>
<text x="135" y="199.9">3</text>
<text x="185" y="199.9">4</text>
<text x="235" y="199.9">5</text>
<text x="285" y="199.9">6</text>
</g>
<g font-size="1.8" fill="#0000c2">
<text x="20.3" y="20.1">raspberry</text>
<text x="30.4" y="20.1">pi</text>
<text x="33.3" y="20.1">mounting</text>
<text x="101.6" y="20.1">magnetometer/compass</text>
<text x="262.9" y="50.3">prev</text>
<text x="262.9" y="52.3">QMC5883</text>
<text x="268.1" y="50.3">sensors</text>
<text x="262.9" y="54.4">VL53L1X</text>
<text x="101.6" y="64.5">bottom-facing</text>
<text x="116.8" y="64.5">LIDAR</text>
<text x="74.9" y="87.8">required</text>
<text x="74.9" y="89.9">uart0-pi5</text>
<text x="83.9" y="87.8">dtoverlays:</text>
<text x="74.9" y="91.9">uart1-pi5,ctsrts</text>
<text x="74.9" y="93.9">uart3-pi5,ctsrts</text>
<text x="74.9" y="96">i2c2-pi5,pins_12_13</text>
<text x="74.9" y="98">spi1-2cs</text>
<text x="74.9" y="100.1">spi3-1cs-pi5</text>
<text x="20.3" y="106.4">5V</text>
<text x="23.8" y="106.4">buck</text>
<text x="29.4" y="106.4">converter</text>
<text x="156.2" y="106.4">interface</text>
<text x="165.8" y="106.4">breakout</text>
<text x="212.1" y="172.5">should</text>
<text x="219.5" y="172.5">hopefully</text>
<text x="229.4" y="172.5">catch</text>
<text x="235.8" y="172.5">fire</text>
<text x="240.2" y="172.5">less</text>
<text x="245.2" y="172.5">now</text>
</g>
<g font-size="1.8" fill="#006464">
<text x="232.4" y="22.5">H1</text>
<text x="44.9" y="26.3">+5P</text>
<text x="51" y="26.3">+3.3VP</text>
<text x="59.4" y="28.8">J5</text>
<text x="105.2" y="26.3">+3V3</text>
<text x="141" y="25">1u</text>
<text x="146.1" y="26.3">GND</text>
<text x="171.5" y="28.8">J1</text>
<text x="199.4" y="26.3">J14</text>
<text x="232.4" y="27.5">H2</text>
<text x="232.4" y="25">MountingHole</text>
<text x="59.4" y="31.3">Raspberry_Pi_2_3</text>
<text x="117.3" y="33.9">S1</text>
<text x="122.8" y="33.4" transform="rotate(-90 122.8 33.4)">AVDD</text>
<text x="125.3" y="33.5" transform="rotate(-90 125.3 33.5)">DVDD</text>
<text x="126.8" y="31.3">SETC</text>
<text x="126.8" y="33.9">SETP</text>
<text x="127.9" y="32.3" transform="rotate(-90 127.9 32.3)">VPP</text>
<text x="140.1" y="35.2">4.7u</text>
<text x="190.2" y="33.9">+5V</text>
<text x="232.4" y="30.1">MountingHole</text>
<text x="232.4" y="32.6">H3</text>
<text x="232.4" y="35.2">MountingHole</text>
<text x="35.3" y="41.5">GPIO14/TXD</text>
<text x="47.9" y="36.5" transform="rotate(-90 47.9 36.5)">5V</text>
<text x="50.4" y="36.5" transform="rotate(-90 50.4 36.5)">5V</text>
<text x="55.5" y="37.7" transform="rotate(-90 55.5 37.7)">3V3</text>
<text x="56.3" y="41.5">ID_SD/GPIO0</text>
<text x="58" y="37.7" transform="rotate(-90 58 37.7)">3V3</text>
<text x="117.3" y="39">SCL</text>
<text x="117.3" y="41.5">DRDY</text>
<text x="117.3" y="36.4">SDA</text>
<text x="128.9" y="36.4">C1</text>
<text x="146.1" y="36.4">GND</text>
<text x="190.2" y="36.4">GND</text>
<text x="199.4" y="39">J12</text>
<text x="215.9" y="36.4">J11</text>
<text x="232.4" y="37.7">H4</text>
<text x="232.4" y="40.2">MountingHole</text>
<text x="35.3" y="44">GPIO15/RXD</text>
<text x="56.3" y="44">ID_SC/GPIO1</text>
<text x="86.8" y="44">+5P</text>
<text x="92.6" y="47.9">D1</text>
<text x="117.3" y="46.6">~{RST}</text>
<text x="125.3" y="47.8" transform="rotate(-90 125.3 47.8)">VSS</text>
<text x="126.5" y="44">CAD0</text>
<text x="126.5" y="46.6">CAD1</text>
<text x="232.4" y="42.8">H5</text>
<text x="232.4" y="45.3">MountingHole</text>
<text x="232.4" y="47.9">H6</text>
<text x="35.3" y="51.7">GPIO17</text>
<text x="35.3" y="49.1">GPIO16</text>
<text x="58" y="49.1">SDA/GPIO2</text>
<text x="58.1" y="51.7">SCL/GPIO3</text>
<text x="89.5" y="50.4">WS2812B</text>
<text x="126.7" y="51.7">U2</text>
<text x="158.5" y="51.7">GND</text>
<text x="182.9" y="49.1">+5V</text>
<text x="182.9" y="51.7">+3V3</text>
<text x="189" y="51.7">+3V3</text>
<text x="204.3" y="51.7">+3V3</text>
<text x="232.4" y="52.9">H7</text>
<text x="232.4" y="50.4">MountingHole</text>
<text x="35.3" y="54.2">GPIO18/PWM0</text>
<text x="35.3" y="59.3">GPIO19/MISO1</text>
<text x="55.6" y="59.3">GCLK1/GPIO5</text>
<text x="55.6" y="56.7">GCLK0/GPIO4</text>
<text x="84.1" y="56.7">DIN</text>
<text x="88.6" y="56.7">DOUT</text>
<text x="89.8" y="54.9" transform="rotate(-90 89.8 54.9)">VDD</text>
<text x="122.4" y="56.7">GND</text>
<text x="126.7" y="54.2">IST8308</text>
<text x="190.2" y="54.2">GND</text>
<text x="205.5" y="54.2">GND</text>
<text x="232.4" y="58">H8</text>
<text x="232.4" y="55.5">MountingHole</text>
<text x="35.3" y="61.8">GPIO20/MOSI1</text>
<text x="35.3" y="64.4">GPIO21/SCLK1</text>
<text x="55.6" y="61.8">GCLK2/GPIO6</text>
<text x="89.8" y="60.7" transform="rotate(-90 89.8 60.7)">VSS</text>
<text x="232.4" y="60.6">MountingHole</text>
<text x="35.3" y="69.4">GPIO22</text>
<text x="35.3" y="72">GPIO23</text>
<text x="55.8" y="72">MISO0/GPIO9</text>
<text x="58" y="69.4">~{CE0}/GPIO8</text>
<text x="58" y="66.9">~{CE1}/GPIO7</text>
<text x="85.9" y="69.4">-BATT</text>
<text x="106.5" y="69.4">+3V3</text>
<text x="140.3" y="70.7">C11</text>
<text x="145.4" y="70.7">C12</text>
<text x="161.3" y="72">Conn_01x02_Socket</text>
<text x="169.6" y="69.4">J2</text>
<text x="204.5" y="72">J9</text>
<text x="222.3" y="72">J10</text>
<text x="245.1" y="72">J7</text>
<text x="35.3" y="74.5">GPIO24</text>
<text x="35.3" y="77.1">GPIO25</text>
<text x="54.4" y="77.1">SCLK0/GPIO11</text>
<text x="54.6" y="74.5">MOSI0/GPIO10</text>
<text x="116.4" y="76.2" transform="rotate(-90 116.4 76.2)">10k</text>
<text x="116.8" y="75.8">R4</text>
<text x="129.1" y="76.5" transform="rotate(-90 129.1 76.5)">AVDD</text>
<text x="139.7" y="75.8">220n</text>
<text x="145.1" y="75.8">4.7u</text>
<text x="169.6" y="77.1">J3</text>
<text x="186.7" y="74.5">-BATT</text>
<text x="231.4" y="77.1">-BATT</text>
<text x="35.3" y="82.1">GPIO27</text>
<text x="35.3" y="79.6">GPIO26</text>
<text x="55" y="82.1">PWM0/GPIO12</text>
<text x="121.2" y="79.6">GPIO1</text>
<text x="131.7" y="82.3" transform="rotate(-90 131.7 82.3)">AVDDVCSEL</text>
<text x="137.2" y="83.4">U3</text>
<text x="161.3" y="79.6">Conn_01x02_Socket</text>
<text x="211.9" y="79.6">+3V3</text>
<text x="213.1" y="82.1">GND</text>
<text x="230.3" y="79.6">+3.3VP</text>
<text x="55" y="84.7">PWM1/GPIO13</text>
<text x="121.2" y="87.2">SCL</text>
<text x="121.2" y="84.7">SDA</text>
<text x="161.3" y="87.2">Conn_01x02_Socket</text>
<text x="169.6" y="84.7">J4</text>
<text x="183.5" y="84.7">C13</text>
<text x="183.9" y="89.8">1m</text>
<text x="188.2" y="84.7">-BATT</text>
<text x="42.8" y="93" transform="rotate(-90 42.8 93)">GND</text>
<text x="45.3" y="93" transform="rotate(-90 45.3 93)">GND</text>
<text x="47.9" y="93" transform="rotate(-90 47.9 93)">GND</text>
<text x="50.4" y="93" transform="rotate(-90 50.4 93)">GND</text>
<text x="52.9" y="93" transform="rotate(-90 52.9 93)">GND</text>
<text x="55.5" y="93" transform="rotate(-90 55.5 93)">GND</text>
<text x="58" y="93" transform="rotate(-90 58 93)">GND</text>
<text x="60.6" y="93" transform="rotate(-90 60.6 93)">GND</text>
<text x="121.2" y="92.3">XSHUT</text>
<text x="161.3" y="94.8">Conn_01x02_Socket</text>
<text x="169.6" y="92.3">J8</text>
<text x="120.4" y="99.9">GND</text>
<text x="129.1" y="96" transform="rotate(-90 129.1 96)">GND</text>
<text x="131.7" y="96" transform="rotate(-90 131.7 96)">AVSSVCSEL</text>
<text x="186.7" y="99.9">+BATT</text>
<text x="38.9" y="102.5">-BATT</text>
<text x="120.7" y="102.5">VL53L1CXV0FY1</text>
<text x="22.4" y="111.4">+BATT</text>
<text x="70.7" y="113.9">TPS565208</text>
<text x="74.8" y="111.4">U1</text>
<text x="101.6" y="113.9">L1</text>
<text x="142.7" y="111.4">+5P</text>
<text x="69.1" y="119">VIN</text>
<text x="80.4" y="119">SW</text>
<text x="100.7" y="116.4">3.3u</text>
<text x="172.7" y="117.7">J13</text>
<text x="193" y="117.7">J15</text>
<text x="213.4" y="117.7">J17</text>
<text x="233.7" y="117.7">J18</text>
<text x="254" y="117.7">J19</text>
<text x="274.3" y="117.7">J16</text>
<text x="26.7" y="122.8">C2</text>
<text x="34.3" y="122.8">C14</text>
<text x="41.9" y="122.8">C3</text>
<text x="49.5" y="122.8">C4</text>
<text x="57.9" y="124.1">10k</text>
<text x="63.4" y="122.8">R3</text>
<text x="69.1" y="124.1">EN</text>
<text x="77.1" y="125.2" transform="rotate(-90 77.1 125.2)">GND</text>
<text x="78.6" y="121.5">VBST</text>
<text x="79.7" y="124.1">VFB</text>
<text x="84.4" y="120.4">6 C1</text>
<text x="92.5" y="124.1">54.9k</text>
<text x="99" y="122.8">R1</text>
<text x="115.6" y="122.8">C5</text>
<text x="123.2" y="122.8">C6</text>
<text x="130.8" y="122.8">C15</text>
<text x="138.4" y="122.8">C16</text>
<text x="146.1" y="122.8">C7</text>
<text x="157.9" y="120.2">+3.3VP</text>
<text x="178.3" y="120.2">+3.3VP</text>
<text x="198.6" y="120.2">+3.3VP</text>
<text x="218.9" y="120.2">+3.3VP</text>
<text x="239.2" y="120.2">+3.3VP</text>
<text x="259.5" y="125.3">+3.3VP</text>
<text x="26.7" y="127.9">10u</text>
<text x="34.3" y="127.9">6.8u</text>
<text x="41.9" y="127.9">6.8u</text>
<text x="49.5" y="127.9">100n</text>
<text x="89.8" y="128.3" transform="rotate(-90 89.8 128.3)">10k</text>
<text x="90.2" y="127.9">R2</text>
<text x="115.6" y="127.9">22u</text>
<text x="123.2" y="127.9">6.8u</text>
<text x="130.8" y="127.9">6.8u</text>
<text x="138.4" y="127.9">6.8u</text>
<text x="146.1" y="127.9">100n</text>
<text x="260.6" y="127.9">-BATT</text>
<text x="159" y="132.9">-BATT</text>
<text x="179.3" y="132.9">-BATT</text>
<text x="199.7" y="132.9">-BATT</text>
<text x="220" y="132.9">-BATT</text>
<text x="240.3" y="132.9">-BATT</text>
<text x="22.4" y="141.8">-BATT</text>
</g>
<g font-size="1.8" fill="#a90000">
<text x="121.7" y="27.4" transform="rotate(-90 121.7 27.4)">2</text>
<text x="124.2" y="28" transform="rotate(-90 124.2 28)">13</text>
<text x="126.7" y="27.4" transform="rotate(-90 126.7 27.4)">7</text>
<text x="199.3" y="27.7">1</text>
<text x="46.7" y="32.5" transform="rotate(-90 46.7 32.5)">2</text>
<text x="49.3" y="32.5" transform="rotate(-90 49.3 32.5)">4</text>
<text x="54.4" y="32.5" transform="rotate(-90 54.4 32.5)">1</text>
<text x="56.9" y="33.1" transform="rotate(-90 56.9 33.1)">17</text>
<text x="114.3" y="35.3">16</text>
<text x="114.9" y="32.8">4</text>
<text x="132" y="35.3">10 C9</text>
<text x="132" y="30.2">12 C8</text>
<text x="132.6" y="32.8">8</text>
<text x="167.6" y="30.2">1</text>
<text x="167.6" y="32.8">3</text>
<text x="167.6" y="35.3">5</text>
<text x="176.5" y="30.2">2</text>
<text x="176.5" y="32.8">4</text>
<text x="176.5" y="35.3">6</text>
<text x="199.3" y="30.2">2</text>
<text x="199.3" y="32.8">3</text>
<text x="199.3" y="35.3">4</text>
<text x="32.3" y="40.4">8</text>
<text x="69.8" y="40.4">27</text>
<text x="114.3" y="40.4">15</text>
<text x="114.9" y="37.8">1</text>
<text x="167.6" y="37.8">7</text>
<text x="167.6" y="40.4">9</text>
<text x="175.9" y="40.4">10</text>
<text x="176.5" y="37.8">8</text>
<text x="199.3" y="40.4">1</text>
<text x="213.8" y="37.8">MP</text>
<text x="214.6" y="40.4">1</text>
<text x="31.7" y="42.9">10</text>
<text x="69.8" y="42.9">28</text>
<text x="114.3" y="45.5">14</text>
<text x="132.6" y="42.9">5</text>
<text x="132.6" y="45.5">6</text>
<text x="167" y="45.5">13</text>
<text x="167" y="42.9">11</text>
<text x="175.9" y="42.9">12</text>
<text x="175.9" y="45.5">14</text>
<text x="199.3" y="42.9">2</text>
<text x="199.3" y="45.5">3</text>
<text x="214.6" y="42.9">2</text>
<text x="214.6" y="45.5">3</text>
<text x="31.7" y="50.5">11</text>
<text x="31.7" y="53.1">12</text>
<text x="31.7" y="48">36</text>
<text x="70.4" y="48">3</text>
<text x="70.4" y="50.5">5</text>
<text x="88.6" y="50.2" transform="rotate(-90 88.6 50.2)">1</text>
<text x="124.2" y="50.2" transform="rotate(-90 124.2 50.2)">9</text>
<text x="167" y="48">15</text>
<text x="167" y="50.5">17</text>
<text x="175.9" y="48">16</text>
<text x="175.9" y="50.5">18</text>
<text x="199.3" y="48">4</text>
<text x="199.3" y="50.5">5</text>
<text x="199.3" y="53.1">6</text>
<text x="214.6" y="48">4</text>
<text x="214.6" y="50.5">5</text>
<text x="214.6" y="53.1">6</text>
<text x="31.7" y="58.2">35</text>
<text x="69.8" y="58.2">29</text>
<text x="70.4" y="55.6">7</text>
<text x="81.8" y="55.6">4</text>
<text x="94.5" y="55.6">2</text>
<text x="31.7" y="60.7">38</text>
<text x="31.7" y="63.2">40</text>
<text x="69.8" y="60.7">31 SPI3_MOSI</text>
<text x="69.8" y="65.8">26</text>
<text x="69.8" y="60.7">31</text>
<text x="88.6" y="62.9" transform="rotate(-90 88.6 62.9)">3</text>
<text x="31.7" y="68.3">15</text>
<text x="31.7" y="70.9">16</text>
<text x="69.8" y="70.9">21 UART3_RX</text>
<text x="69.8" y="70.9">21</text>
<text x="69.8" y="68.3">24</text>
<text x="128" y="71.2" transform="rotate(-90 128 71.2)">11</text>
<text x="130.6" y="70.6" transform="rotate(-90 130.6 70.6)">1</text>
<text x="31.7" y="73.4">18</text>
<text x="31.7" y="75.9">22</text>
<text x="69.8" y="73.4">19</text>
<text x="69.8" y="75.9">23</text>
<text x="172.6" y="73.4">1</text>
<text x="172.6" y="75.9">2</text>
<text x="201.9" y="73.4">1</text>
<text x="201.9" y="75.9">2</text>
<text x="222.2" y="73.4">1</text>
<text x="222.2" y="75.9">2</text>
<text x="242.5" y="73.4">1</text>
<text x="242.5" y="75.9">2</text>
<text x="31.7" y="81">13</text>
<text x="31.7" y="78.5">37</text>
<text x="69.8" y="81">32</text>
<text x="69.8" y="83.6">33</text>
<text x="118.7" y="78.5">7</text>
<text x="118.7" y="83.6">9</text>
<text x="172.6" y="81">1</text>
<text x="172.6" y="83.6">2</text>
<text x="201.9" y="78.5">3</text>
<text x="201.9" y="81">4</text>
<text x="201.9" y="83.6">5</text>
<text x="222.2" y="78.5">3</text>
<text x="222.2" y="81">4</text>
<text x="242.5" y="78.5">3</text>
<text x="242.5" y="81">4</text>
<text x="242.5" y="83.6">5</text>
<text x="118.1" y="86.1">10</text>
<text x="172.6" y="88.6">1</text>
<text x="201.9" y="86.1">6</text>
<text x="242.5" y="86.1">6</text>
<text x="242.5" y="88.6">7</text>
<text x="41.7" y="96" transform="rotate(-90 41.7 96)">6</text>
<text x="44.2" y="96" transform="rotate(-90 44.2 96)">9</text>
<text x="118.7" y="91.2">5</text>
<text x="172.6" y="91.2">2</text>
<text x="205.5" y="91.4" transform="rotate(-90 205.5 91.4)">MP</text>
<text x="46.7" y="96.6" transform="rotate(-90 46.7 96.6)">14</text>
<text x="49.3" y="96.6" transform="rotate(-90 49.3 96.6)">20</text>
<text x="51.8" y="96.6" transform="rotate(-90 51.8 96.6)">25</text>
<text x="54.4" y="96.6" transform="rotate(-90 54.4 96.6)">30</text>
<text x="56.9" y="96.6" transform="rotate(-90 56.9 96.6)">34</text>
<text x="59.4" y="96.6" transform="rotate(-90 59.4 96.6)">39</text>
<text x="128" y="98.5" transform="rotate(-90 128 98.5)">3</text>
<text x="130.6" y="98.5" transform="rotate(-90 130.6 98.5)">2</text>
<text x="172.6" y="96.3">1</text>
<text x="172.6" y="98.8">2</text>
<text x="66.6" y="117.9">3</text>
<text x="84.4" y="117.9">2</text>
<text x="170.1" y="119.1">1</text>
<text x="190.4" y="119.1">1</text>
<text x="210.7" y="119.1">1</text>
<text x="231.1" y="119.1">1</text>
<text x="251.4" y="119.1">1</text>
<text x="271.7" y="119.1">1</text>
<text x="66.6" y="122.9">5</text>
<text x="84.4" y="122.9">4</text>
<text x="170.1" y="121.7">2</text>
<text x="170.1" y="124.2">3</text>
<text x="190.4" y="121.7">2</text>
<text x="190.4" y="124.2">3</text>
<text x="210.7" y="121.7">2</text>
<text x="210.7" y="124.2">3</text>
<text x="231.1" y="121.7">2</text>
<text x="231.1" y="124.2">3</text>
<text x="251.4" y="121.7">2</text>
<text x="251.4" y="124.2">3</text>
<text x="271.7" y="121.7">2</text>
<text x="271.7" y="124.2">3</text>
<text x="75.9" y="127.7" transform="rotate(-90 75.9 127.7)">1</text>
<text x="170.1" y="126.7">4</text>
<text x="170.1" y="129.3">5</text>
<text x="170.1" y="131.8">6</text>
<text x="190.4" y="126.7">4</text>
<text x="190.4" y="129.3">5</text>
<text x="190.4" y="131.8">6</text>
<text x="210.7" y="126.7">4</text>
<text x="210.7" y="129.3">5</text>
<text x="210.7" y="131.8">6</text>
<text x="231.1" y="126.7">4</text>
<text x="231.1" y="129.3">5</text>
<text x="231.1" y="131.8">6</text>
<text x="251.4" y="126.7">4</text>
<text x="251.4" y="129.3">5</text>
<text x="251.4" y="131.8">6</text>
<text x="271.7" y="126.7">4</text>
<text x="173.7" y="137.1" transform="rotate(-90 173.7 137.1)">MP</text>
<text x="194.1" y="137.1" transform="rotate(-90 194.1 137.1)">MP</text>
<text x="214.4" y="137.1" transform="rotate(-90 214.4 137.1)">MP</text>
<text x="234.7" y="137.1" transform="rotate(-90 234.7 137.1)">MP</text>
<text x="255" y="137.1" transform="rotate(-90 255 137.1)">MP</text>
<text x="275.3" y="132" transform="rotate(-90 275.3 132)">MP</text>
</g>
<g font-size="1.8" fill="#0f0f0f">
<text x="195.7" y="27.6">T6</text>
<text x="110.5" y="35.2">SDA16</text>
<text x="195.4" y="30.1">R6</text>
<text x="29.4" y="40.3">T1</text>
<text x="110.6" y="37.8">SCL 1</text>
<text x="163.7" y="40.3">R4</text>
<text x="179.1" y="40.3">T4</text>
<text x="195.7" y="40.3">T4</text>
<text x="211" y="40.3">T4</text>
<text x="29.1" y="42.8">R1</text>
<text x="162.6" y="42.8">SDA 11</text>
<text x="163.7" y="45.4">R6</text>
<text x="179.1" y="42.8">SCL</text>
<text x="179.1" y="45.4">T6</text>
<text x="194.3" y="45.4">SDA</text>
<text x="194.4" y="47.9">SCL</text>
<text x="195.4" y="42.8">R4</text>
<text x="209.6" y="45.4">SDA</text>
<text x="209.6" y="47.9">SCL</text>
<text x="210.7" y="42.8">R4</text>
<text x="22.6" y="50.5">SPI1_CS1</text>
<text x="22.6" y="53">SPI1_CS0</text>
<text x="70.4" y="48">3 UART1_CTS</text>
<text x="70.4" y="50.5">5 UART1_RTS</text>
<text x="21.7" y="58.1">SPI1_MISO 35</text>
<text x="70.4" y="55.6">7 SPI3_CS</text>
<text x="21.5" y="63.2">SPI1_SCLK 40</text>
<text x="21.7" y="60.6">SPI1_MOSI 38</text>
<text x="22.2" y="70.8">SDIO_CMD16</text>
<text x="22.6" y="68.2">SDIO_CLK 15</text>
<text x="23.7" y="75.9">SDIO_D1</text>
<text x="23.7" y="73.3">SDIO_D0</text>
<text x="218.3" y="75.9">R4</text>
<text x="218.6" y="73.3">T4</text>
<text x="23.7" y="80.9">SDIO_D3</text>
<text x="23.7" y="78.4">SDIO_D2</text>
<text x="114.3" y="83.5">SDA 9</text>
<text x="198" y="78.4">R1</text>
<text x="198.3" y="80.9">T1</text>
<text x="231.2" y="83.5">SPI3_MISO</text>
<text x="231.2" y="80.9">SPI3_MOSI</text>
<text x="114.4" y="86">SCL10</text>
<text x="231.1" y="86">SPI3_SCLK</text>
<text x="261.5" y="119">I2C2_SCL</text>
<text x="158.8" y="124.1">SPI1_MISO</text>
<text x="159.8" y="121.6">SPI1_CS0</text>
<text x="179.2" y="124.1">SPI1_MISO</text>
<text x="180.1" y="121.6">SPI1_CS1</text>
<text x="199.5" y="124.1">SPI3_MOSI</text>
<text x="201.6" y="121.6">SPI3_CS</text>
<text x="219.4" y="121.6">UART1_RTS</text>
<text x="220.7" y="124.1">UART1_TX</text>
<text x="239.7" y="121.6">UART3_RTS</text>
<text x="241" y="124.1">UART3_TX</text>
<text x="261.5" y="121.6">I2C2_SDA</text>
<text x="158.7" y="129.2">SPI1_SCLK</text>
<text x="158.8" y="126.7">SPI1_MOSI</text>
<text x="179" y="129.2">SPI1_SCLK</text>
<text x="179.2" y="126.7">SPI1_MOSI</text>
<text x="199.3" y="129.2">SPI3_SCLK</text>
<text x="199.5" y="126.7">SPI3_MISO</text>
<text x="219.4" y="129.2">UART1_CTS</text>
<text x="220.4" y="126.7">UART1_RX</text>
<text x="239.7" y="129.2">UART3_CTS</text>
<text x="240.7" y="126.7">UART3_RX</text>
</g>
<text font-size="1.1" fill="#840000" x="89.9" y="60.7">RGB</text>
<g font-size=".5" fill="#840000">
<text x="204.3" y="88.4">Mounting</text>
<text x="274.1" y="129.1">Mounting</text>
<text x="172.5" y="134.2">Mounting</text>
<text x="192.8" y="134.2">Mounting</text>
<text x="213.2" y="134.2">Mounting</text>
<text x="233.5" y="134.2">Mounting</text>
<text x="253.8" y="134.2">Mounting</text>
</g>
</svg>
